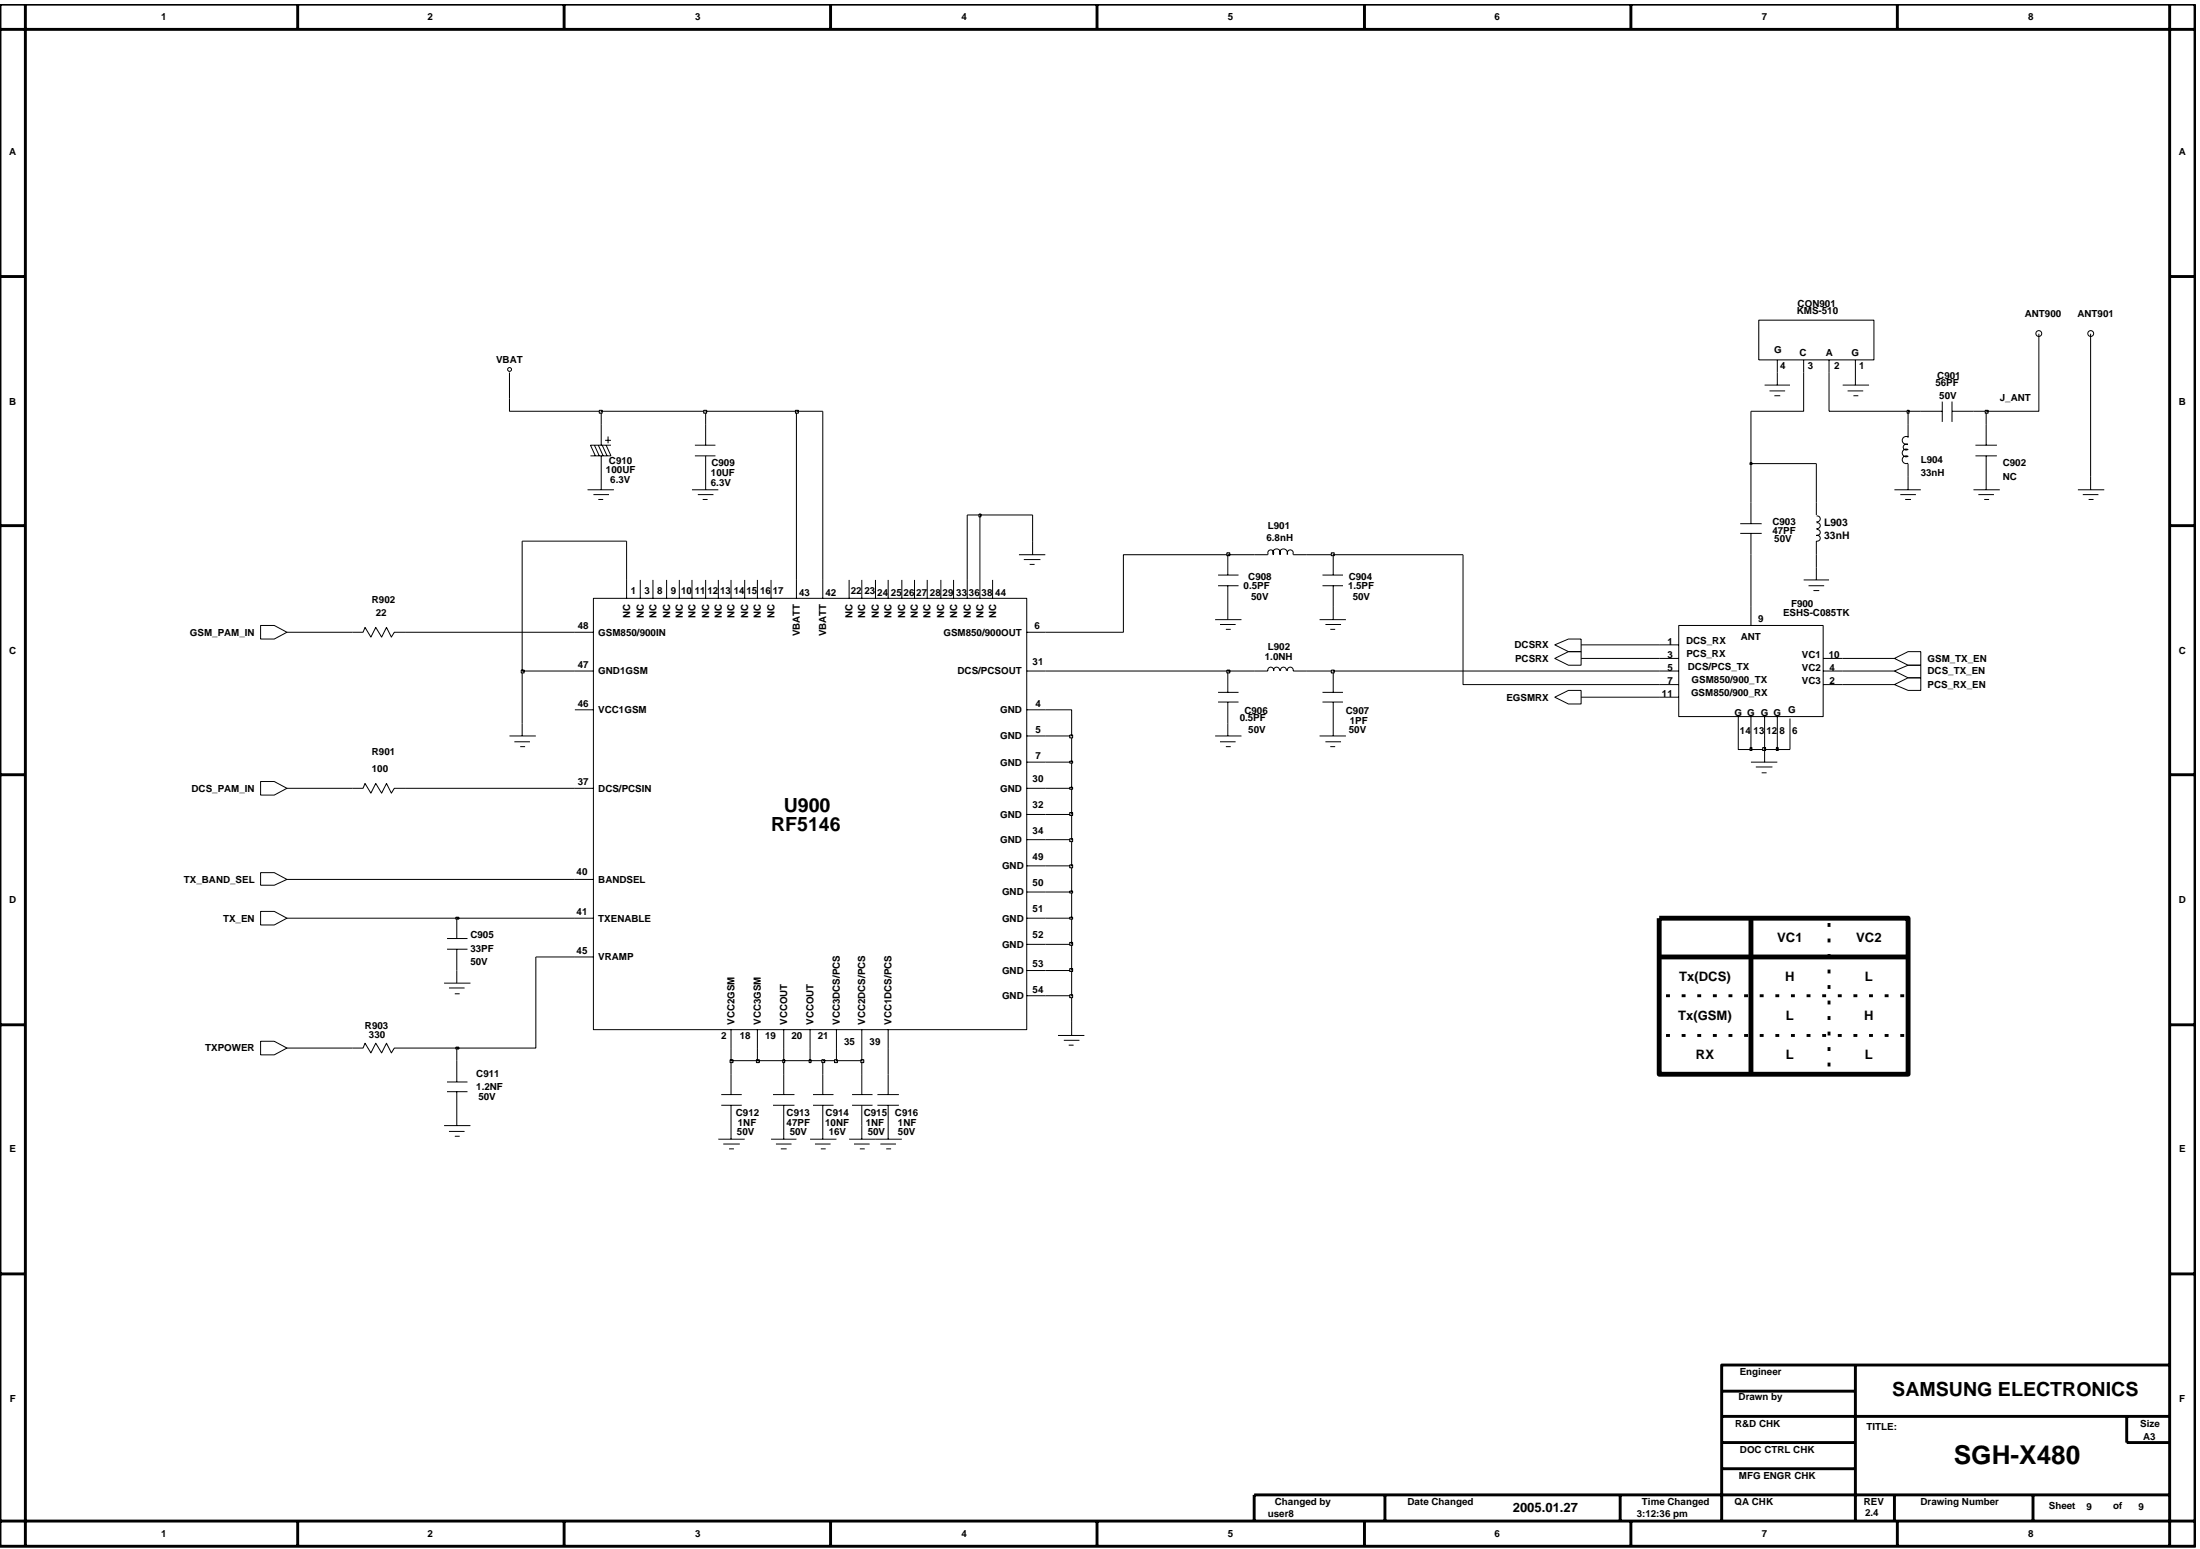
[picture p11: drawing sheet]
<svg xmlns="http://www.w3.org/2000/svg" width="192mm" height="135mm" viewBox="0 0 192 135" stroke-linecap="round" stroke-linejoin="round" font-family="sans-serif">
<g fill="none" stroke="#000" stroke-width=".09">
<path d="M44.4 32.5v2.3M51.8 38.8l.5 1M52.2 38.8l.4 1M52.4 37.1v1.7M52.4 39.8v2.9M52.5 38.8l.5 1M52.8 38.4h.5M52.9 38.8l.4 1h-1.8M53 38.1v.6M53.3 38.8h-1.8l.4 1M60.6 39.8h1.8M60.6 38.8h1.8"/>
<path d="M61.6 37.1v1.7M61.6 39.8v2.9M153.4 27.9h10.1v3.5h-10.1zM153.9 33.6h2.2M154.4 34.1h1.3M154.8 34.5h.5M155 31.4v2.2M157.3 31.4v1.1M159.6 31.4v1.1M160.7 33.6h2.3M161.2 34.1h1.3M161.7 34.5h.4"/>
<path d="M161.8 31.4v2.2M166.4 38.8h-.3l-.1 .2 .1 .2h.3M166.4 37.1v1.1M166.5 39.8a.34 .34 0 0 0-.6 .3 .34 .34 0 0 0 .5 .3M166.5 39.2a.34 .34 0 0 0-.6 .3 .34 .34 0 0 0 .5 .3M166.5 38.1a.34 .34 0 0 0-.6 .3 .34 .34 0 0 0 .5 .3M167.6 35.9h1.8M169.4 35v1.8M170.3 35.9h1.9M170.3 35v1.8M172.3 39.8h1.9M172.3 38.8h1.9"/>
<path d="M173.3 37.1v1.7M173.3 39.8v2.9M22.7 54.6h1.2l1.1 .5-1.1 .6h-1.2zM30.7 55.1h1l.1-.4 .6 .9 .4-.9 .5 .9 .4-.9 .4 .9 .3-.5h.9M50.1 58.5h1.7M50.1 55.1h1.7M51.3 42.7h2.3M51.8 52.2h37.8v37.6h-37.8zM51.8 43.1h1.3M52.2 43.6h.4M54.7 50.6v1.6M55.9 50.6v1.6"/>
<path d="M57 50.6v1.6M58.2 50.6v1.6M59.3 50.6v1.6M60.4 42.7h2.3M60.4 50.6v1.6M60.9 43.1h1.3M61.3 43.6h.4M61.6 50.6v1.6M62.7 50.6v1.6M63.8 50.6v1.6M65 50.6v1.6M66.1 50.6v1.6"/>
<path d="M67.3 50.6v1.6M69.5 50.6v1.6M71.8 50.6v1.6M74.1 50.6v1.6M75.2 50.6v1.6M76.4 50.6v1.6M77.5 50.6v1.6M78.7 50.6v1.6M79.8 50.6v1.6M80.9 50.6v1.6M82.1 50.6v1.6M83.2 50.6v1.6"/>
<path d="M84.4 50.6v1.6M85.5 50.6v1.6M86.6 50.6v1.6M88.9 48.4h2.3M89.3 48.8h1.5M89.6 58.5h1.6M89.6 55.1h1.6M89.8 49.2h.4M90.1 47.2v1.2M106 54.1h2.3M106.3 50.2h1.7M106.3 51.1h1.7"/>
<path d="M106.4 54.5h1.4M106.9 54.9h.5M107.1 48.4v1.8M107.1 51.1v3M107.1 58.5v1.9M109.4 48.4h1.2M110.6 48.4l.1-.4h.2h.1l.1 .4M111.1 58.5l-.1-.2-.1-.1-.2 .1-.1 .2h-1.2M111.6 58.5l-.1-.2-.1-.1-.2 .1-.1 .2M111.7 48.4a.34 .34 0 0 0-.4-.5 .34 .34 0 0 0-.2 .5M112.2 58.5l-.1-.2-.1-.1-.2 .1-.1 .2M112.3 48.4a.34 .34 0 0 0-.4-.5 .34 .34 0 0 0-.2 .5"/>
<path d="M112.3 58.5l.1-.2 .2-.1 .1 .1 .1 .2h1.2M112.3 48.4l.1-.4h.2h.1l.1 .4M112.8 48.4h1.2M115.1 54.1h2.3M115.4 50.2h1.8M115.4 51.1h1.8M115.6 54.5h1.4M116 54.9h.5M116.3 48.4v1.8M116.3 51.1v3M116.3 58.5v1.9M135.6 56.2l1.2-.5h1.1v1.1h-1.1z"/>
<path d="M135.6 57.4l1.2-.6h1.1v1.2h-1.1zM144.7 57.4h1.7M144.7 56.2h1.7M144.7 59.7h1.7M144.7 58.5h1.7M146.4 54.6h12.6v7.9h-12.6zM151.8 45.7h1.9M151.8 46.5h1.9M152.7 43.8v1.9M152.7 46.5v1.9M152.7 52.9v1.7M157.3 50.6h2.3"/>
<path d="M157.8 51.1h1.3M158.2 51.5h.5M158.4 43.8v1.1M158.4 47.2v1.2M158.4 49.5v1.1M158.4 46.7l.3 .1 .1 .1-.1 .2-.3 .1M158.5 46.2l.2 .1 .1 .1-.1 .2-.3 .1M158.5 45.6l.2 .1 .1 .1-.1 .2-.3 .1M158.5 45l.2 .1 .1 .2-.1 .1-.3 .1M159 57.4h1.7M159 59.7h1.7M159 58.5h1.7"/>
<path d="M165.3 58.5l1.1-.5h1.2v1.1h-1.2zM165.3 57.4l1.1-.6h1.2v1.2h-1.2zM165.3 59.7l1.1-.6h1.2v1.1h-1.2zM165.3 42.7h2.3M165.8 43.1h1.3M166.2 43.6h.5M166.4 40.4v2.3M172.2 42.7h2.2M172.6 43.1h1.3M173.1 43.6h.4M181.3 42.7h2.3M181.7 43.1h1.3"/>
<path d="M182.2 43.6h.4M182.4 41.5v1.2M22.7 68.2h1.2l1.1 .6-1.1 .6h-1.2zM22.7 76.1h1.2l1.1 .6-1.1 .5h-1.2zM22.7 79.5h1.2l1.1 .6-1.1 .6h-1.2zM30.7 68.8h1l.1-.5 .6 .9 .4-.9 .5 .9 .4-.9 .4 .9 .3-.4h.9M44.4 64.2h2.3M44.9 64.7h1.3M45.4 65.1h.4M45.5 63.1v1.1M50.1 61.9h1.7M50.1 68.8h1.7"/>
<path d="M50.1 76.7h1.7M89.6 61.9h1.6M89.6 64.2h1.6M89.6 66.5h1.6M89.6 68.8h1.6M89.6 71h1.6M89.6 73.2h1.6M89.6 77.8h1.6M89.6 75.5h1.6M106 64.2h2.3M106.3 60.4h1.7M106.3 61.2h1.7"/>
<path d="M106.4 64.7h1.4M106.9 65.1h.5M107.1 61.2v3M115.1 64.2h2.3M115.4 60.4h1.8M115.4 61.2h1.8M115.6 64.7h1.4M116 65.1h.5M116.3 61.2v3M135.6 60.8l1.2-.6h1.1v1.2h-1.1zM144.7 60.8h1.7M151.6 62.5v1.7"/>
<path d="M152.7 62.5v1.7M152.7 66.5h2.3M153.2 66.9h1.4M153.7 67.4h.4M153.9 62.5v1.7M153.9 65.4v1.1M155 62.5v1.7M156.1 62.7v1.5M22.7 90.8h1.2l1.1 .6-1.1 .6h-1.2zM30.7 91.4h1l.1-.4 .6 .8 .4-.8 .5 .8 .4-.8 .4 .8 .3-.4h.9M38.7 98.2h2.3M38.7 85.8h2.3"/>
<path d="M39 95.2h1.8M39 94.4h1.8M39 82.8h1.8M39 81.9h1.8M39.2 98.7h1.3M39.2 86.2h1.3M39.7 99.1h.4M39.7 86.7h.4M39.8 80.1v1.8M39.8 82.8v3M39.8 91.4v3M39.8 95.2v3"/>
<path d="M50.1 83.5h1.7M50.1 80.1h1.7M62.7 99.4h2.3M62.9 96.4h1.8M62.9 95.5h1.8M63.1 99.8h1.4M63.8 89.8v1.6M63.8 92.5v3M63.8 96.4v3M66.1 89.8v1.6M67.3 99.4h2.2M67.4 96.4h1.9"/>
<path d="M67.4 95.5h1.9M67.7 99.8h1.3M68.4 89.8v1.6M68.4 92.5v3M68.4 96.4v3M70.7 89.8v1.6M70.7 99.4h2.3M70.9 96.4h1.8M70.9 95.5h1.8M71.1 99.8h1.4M71.8 92.5v3M71.8 96.4v3"/>
<path d="M73 89.8v1.6M74.1 99.4h4.6M74.3 96.4h1.8M74.3 95.5h1.8M74.5 99.8h1.4M75.2 89.8v1.6M75.2 92.5v3M75.2 96.4v3M76.5 96.4h1.9M76.5 95.5h1.9M76.8 99.8h1.4M77.5 89.8v5.7"/>
<path d="M77.5 96.4v3M89.6 80.1h1.6M89.6 82.4h1.6M89.6 84.7h1.6M89.6 86.9h1.6M92.3 90.3h2.3M92.8 90.7h1.4M93.2 91.2h.5M93.5 89.1v1.2M63.6 100.2h.4M68.1 100.2h.5M71.6 100.2h.4"/>
<path d="M75 100.2h.4M77.3 100.2h.4"/>
<circle cx="44.5" cy="32.2" r=".17"/>
<circle cx="177.8" cy="29.1" r=".25"/>
<circle cx="182.4" cy="29.1" r=".25"/>
</g>
<path d="M63.7 92.4h.2v.3h-.2z" fill-rule="evenodd" fill="#c2c2c2"/>
<path d="M63.7 92.4h.2v.3h-.2zM63.8 91.4v1.1h2.3" fill="none" stroke="#000" stroke-width=".09"/>
<path d="M66 92.4h.2v.3h-.2z" fill-rule="evenodd" fill="#c2c2c2"/>
<path d="M66 92.4h.2v.3h-.2zM66.1 91.4v1.1h2.3" fill="none" stroke="#000" stroke-width=".09"/>
<path d="M68.3 92.4h.1v.3h-.1z" fill-rule="evenodd" fill="#c2c2c2"/>
<path d="M68.3 92.4h.2v.3h-.2zM68.4 91.4v1.1h2.3" fill="none" stroke="#000" stroke-width=".09"/>
<path d="M70.6 92.4h.1v.3h-.1z" fill-rule="evenodd" fill="#c2c2c2"/>
<path d="M70.6 92.4h.2v.3h-.2zM70.7 91.4v1.1h1.1" fill="none" stroke="#000" stroke-width=".09"/>
<path d="M71.7 92.4h.2v.3h-.2z" fill-rule="evenodd" fill="#c2c2c2"/>
<path d="M71.7 92.4h.2v.3h-.2zM71.8 92.5h1.2" fill="none" stroke="#000" stroke-width=".09"/>
<path d="M72.8 92.4h.2v.3h-.2z" fill-rule="evenodd" fill="#c2c2c2"/>
<path d="M72.8 92.4h.2v.3h-.2zM73 91.4v1.1h2.2" fill="none" stroke="#000" stroke-width=".09"/>
<path d="M75.1 92.4h.2v.3h-.2z" fill-rule="evenodd" fill="#c2c2c2"/>
<path d="M25 91.4h5.7M35.3 91.4h4.5M75.1 92.4h.2v.3h-.2zM75.2 91.4v1.1" fill="none" stroke="#000" stroke-width=".09"/>
<path d="M39.8 91.3h.2v.2h-.2z" fill-rule="evenodd" fill="#c2c2c2"/>
<path d="M39.8 91.3h.2v.2h-.2zM46.7 83.5v7.9h-6.9M91.2 86.9h2.3v2.2" fill="none" stroke="#000" stroke-width=".09"/>
<path d="M93.3 86.8h.3v.2h-.3z" fill-rule="evenodd" fill="#c2c2c2"/>
<path d="M91.2 84.7h2.3v2.2M93.3 86.8h.3v.2h-.3z" fill="none" stroke="#000" stroke-width=".09"/>
<path d="M93.3 84.5h.3v.2h-.3z" fill-rule="evenodd" fill="#c2c2c2"/>
<path d="M46.7 83.5h3.4M91.2 82.4h2.3v2.3M93.3 84.5h.3v.2h-.3z" fill="none" stroke="#000" stroke-width=".09"/>
<path d="M93.3 82.2h.3v.2h-.3z" fill-rule="evenodd" fill="#c2c2c2"/>
<path d="M25 80.1h14.8M93.3 82.2h.3v.3h-.3zM93.5 80.1v2.3" fill="none" stroke="#000" stroke-width=".09"/>
<path d="M39.8 80h.2v.2h-.2z" fill-rule="evenodd" fill="#c2c2c2"/>
<path d="M39.8 80h.2v.2h-.2zM39.8 80.1h10.3M91.2 80.1h2.3" fill="none" stroke="#000" stroke-width=".09"/>
<path d="M93.3 80h.3v.2h-.3z" fill-rule="evenodd" fill="#c2c2c2"/>
<path d="M91.2 77.8h2.3v2.3M93.3 80h.3v.2h-.3z" fill="none" stroke="#000" stroke-width=".09"/>
<path d="M93.3 77.7h.3v.2h-.3z" fill-rule="evenodd" fill="#c2c2c2"/>
<path d="M25 76.7h25.1M91.2 75.5h2.3v2.3M93.3 77.7h.3v.2h-.3z" fill="none" stroke="#000" stroke-width=".09"/>
<path d="M93.3 75.4h.3v.3h-.3z" fill-rule="evenodd" fill="#c2c2c2"/>
<path d="M91.2 73.2h2.3v2.3M93.3 75.4h.3v.3h-.3z" fill="none" stroke="#000" stroke-width=".09"/>
<path d="M93.3 73.1h.3v.3h-.3z" fill-rule="evenodd" fill="#c2c2c2"/>
<path d="M91.2 71h2.3v2.2M93.3 73.2h.3v.2h-.3z" fill="none" stroke="#000" stroke-width=".09"/>
<path d="M93.3 70.9h.3v.2h-.3z" fill-rule="evenodd" fill="#c2c2c2"/>
<path d="M25 68.8h5.7M35.3 68.8h14.8M91.2 68.8h2.3v2.2M93.3 70.9h.3v.2h-.3z" fill="none" stroke="#000" stroke-width=".09"/>
<path d="M93.3 68.7h.3v.1h-.3z" fill-rule="evenodd" fill="#c2c2c2"/>
<path d="M91.2 66.5h2.3v2.3M93.3 68.7h.3v.1h-.3z" fill="none" stroke="#000" stroke-width=".09"/>
<path d="M93.3 66.4h.3v.2h-.3z" fill-rule="evenodd" fill="#c2c2c2"/>
<path d="M93.3 66.4h.3v.2h-.3zM93.5 64.2v2.3M151.6 64.2v1.2h1.1" fill="none" stroke="#000" stroke-width=".09"/>
<path d="M152.6 65.2h.2v.3h-.2z" fill-rule="evenodd" fill="#c2c2c2"/>
<path d="M152.7 65.2h.1v.3h-.1zM152.7 64.2v1.2h1.2" fill="none" stroke="#000" stroke-width=".09"/>
<path d="M153.8 65.2h.2v.3h-.2z" fill-rule="evenodd" fill="#c2c2c2"/>
<path d="M153.8 65.2h.2v.3h-.2zM153.9 64.2v1.2h1.1" fill="none" stroke="#000" stroke-width=".09"/>
<path d="M154.9 65.2h.2v.3h-.2z" fill-rule="evenodd" fill="#c2c2c2"/>
<path d="M91.2 64.2h2.3M155 65.2h.1v.3h-.1zM155 64.2v1.2h1.1v-1.2" fill="none" stroke="#000" stroke-width=".09"/>
<path d="M93.3 64.1h.3v.3h-.3z" fill-rule="evenodd" fill="#c2c2c2"/>
<path d="M45.5 58.5v4.6M127.6 48.4v11.3h17.1M160.7 59.7h4.6M91.2 61.9h2.3v2.3M93.3 64.1h.3v.3h-.3zM137.9 60.8h6.8" fill="none" stroke="#000" stroke-width=".09"/>
<path d="M45.5 58.4h.2v.3h-.2z" fill-rule="evenodd" fill="#c2c2c2"/>
<path d="M45.5 58.4h.2v.3h-.2zM45.5 47.2v11.3h4.6M91.2 58.5h15.9" fill="none" stroke="#000" stroke-width=".09"/>
<path d="M107 58.4h.3v.3h-.3z" fill-rule="evenodd" fill="#c2c2c2"/>
<path d="M107 58.4h.3v.3h-.3zM107.1 58.5h2.3M114 58.5h2.3" fill="none" stroke="#000" stroke-width=".09"/>
<path d="M116.1 58.4h.3v.3h-.3z" fill-rule="evenodd" fill="#c2c2c2"/>
<g fill="none" stroke="#000" stroke-width=".09">
<path d="M69.5 35.9v14.7M71.8 35.9v14.7M25 55.1h5.7M35.3 55.1h14.8M54.7 47.2v3.4M84.4 44.9v5.7M85.5 44.9v5.7M107.1 48.4h-9.1v6.7h-6.8M116.1 58.4h.3v.3h-.3zM116.3 58.5h28.4M137.9 57.4h6.8M137.9 56.2h6.8"/>
<path d="M152.7 48.4v4.5M158.4 48.4v1.1M160.7 58.5h4.6M160.7 57.4h4.6"/>
</g>
<path d="M107 48.2h.3v.3h-.3z" fill-rule="evenodd" fill="#c2c2c2"/>
<path d="M107 48.2h.3v.3h-.3zM107.1 48.4h2.3M114 48.4h2.3" fill="none" stroke="#000" stroke-width=".09"/>
<path d="M116.1 48.2h.3v.3h-.3z" fill-rule="evenodd" fill="#c2c2c2"/>
<path d="M45.5 47.2h9.2M84.4 44.9h1.1M90.1 44.9v2.3M116.1 48.2h.3v.3h-.3zM116.3 48.4h11.3" fill="none" stroke="#000" stroke-width=".09"/>
<path d="M85.4 44.8h.2v.3h-.2z" fill-rule="evenodd" fill="#c2c2c2"/>
<path d="M182.4 29.1v12.4M85.4 44.8h.2v.3h-.2zM85.5 44.9h4.6M152.7 40.4v3.4M158.4 40.4v3.4" fill="none" stroke="#000" stroke-width=".09"/>
<path d="M152.6 40.3h.2v.2h-.2z" fill-rule="evenodd" fill="#c2c2c2"/>
<path d="M44.4 34.8v1.1h8v1.2M61.6 35.9v1.2M152.7 35.9v4.5h5.7M166.4 35.9v1.2M173.3 35.9v1.2M152.7 40.4h.1v.1h-.1z" fill="none" stroke="#000" stroke-width=".09"/>
<path d="M52.3 35.8h.2v.2h-.2z" fill-rule="evenodd" fill="#c2c2c2"/>
<path d="M52.3 35.8h.2v.2h-.2zM52.4 35.9h9.2" fill="none" stroke="#000" stroke-width=".09"/>
<path d="M61.4 35.8h.2v.2h-.2z" fill-rule="evenodd" fill="#c2c2c2"/>
<path d="M61.4 35.8h.2v.2h-.2zM61.6 35.9h7.9" fill="none" stroke="#000" stroke-width=".09"/>
<path d="M69.4 35.8h.2v.2h-.2z" fill-rule="evenodd" fill="#c2c2c2"/>
<path d="M69.4 35.8h.2v.2h-.2zM69.5 35.9h2.3M157.3 32.5v3.4h-4.6M159.6 32.5v3.4h6.8" fill="none" stroke="#000" stroke-width=".09"/>
<path d="M166.4 35.8h.1v.2h-.1z" fill-rule="evenodd" fill="#c2c2c2"/>
<path d="M166.4 35.8h.1v.2h-.1zM166.4 35.9h1.2M172.2 35.9h1.1" fill="none" stroke="#000" stroke-width=".09"/>
<path d="M173.2 35.8h.2v.2h-.2z" fill-rule="evenodd" fill="#c2c2c2"/>
<path d="M173.2 35.8h.2v.2h-.2zM177.9 29.1v6.8h-4.6" fill="none" stroke="#000" stroke-width=".09"/>
<g fill="none" stroke="#000" stroke-width=".25">
<path d="M0 .4h191.5v134.5h-191.5zM0 2.6h191.5M2.2 .4v134.5M26 .4v2.2M49.2 .4v2.2M72.5 .4v2.2M95.7 .4v2.2M119 .4v2.2M142.3 .4v2.2M165.5 .4v2.2M189.3 .4v134.5M0 24.1h2.2"/>
<path d="M189.3 24.1h2.2M0 45.8h2.2M189.3 45.8h2.2M0 67.6h2.2M189.3 67.6h2.2M0 89.4h2.2M145.3 86.9h.4M145.3 90.3h.4M146.7 86.9h.3M146.7 90.3h.3M148.1 86.9h.3M148.1 90.3h.3"/>
<path d="M149.4 86.9h.4M149.4 90.3h.4M150.8 86.9h.3M150.8 90.3h.3M152.1 86.9h.4M152.1 90.3h.4M153.5 86.9h.3M153.5 90.3h.3M154.9 86.9h.3M154.9 90.3h.3M156.2 86.9h.4M156.2 90.3h.4"/>
<path d="M157.6 86.9h.3M157.6 90.3h.3M159 86.9h.3M159 90.3h.3M159.6 80.5v.4M159.6 81.9v.3M159.6 83.2v.4M159.6 84.6v.3M159.6 85.9v.4M159.6 87.3v.3M159.6 88.6v.4M159.6 90v.3"/>
<path d="M159.6 91.3v.4M159.6 92.7v.3M160.3 86.9h.4M160.3 90.3h.4M161.7 86.9h.3M161.7 90.3h.3M163 86.9h.4M163 90.3h.4M164.4 86.9h.3M164.4 90.3h.3M165.8 86.9h.3M165.8 90.3h.3"/>
<path d="M189.3 89.4h2.2M0 111.1h2.2M161.8 119.1v13.6M189.3 119.1h-39.1v13.6M189.3 111.1h2.2M0 132.7h191.5M26 132.7v2.2M49.2 132.7v2.2M72.5 132.7v2.2M95.7 132.7v2.2M119 132.7v2.2M120.8 130.4v2.3"/>
<path d="M141.3 130.4v2.3M142.3 132.7v2.2M150.2 121.3h11.6M150.2 123.5h39.1M150.2 125.8h11.6M150.2 128.1h11.6M165.3 130.4v2.3M165.5 132.7v2.2M177.3 130.4v2.3M185.5 123.5v2.3h3.8M189.3 130.4h-79.9v2.3"/>
</g>
<path d="M144.7 80.1h21.7v13.6h-21.7zM144.7 83.5h21.7M152.7 80.1v13.6" fill="none" stroke="#000" stroke-width=".42"/>
<text font-size="2.3" x="170.4" y="127.7">SGH-X480</text>
<g font-size="1.7">
<text x="68.4" y="70.8">U900</text>
<text x="67.3" y="72.5">RF5146</text>
<text x="165.1" y="121.8">SAMSUNG ELECTRONICS</text>
</g>
<g font-size="1.1">
<text x="155" y="82.2">VC1</text>
<text x="161.9" y="82.2">VC2</text>
<text x="146.4" y="88.9">Tx(GSM)</text>
<text x="146.5" y="85.6">Tx(DCS)</text>
<text x="155.7" y="85.6">H</text>
<text x="155.8" y="88.9">L</text>
<text x="162.6" y="88.9">H</text>
<text x="162.7" y="85.6">L</text>
<text x="147.9" y="92.4">RX</text>
<text x="155.8" y="92.4">L</text>
<text x="162.7" y="92.4">L</text>
<text x="132" y="131.9">2005.01.27</text>
</g>
<g font-size=".9">
<text x="159.1" y="45.8">L903</text>
<text x="159.1" y="47">33nH</text>
<text x="55" y="53.9" transform="rotate(-90 55 53.9)">NC</text>
<text x="56.2" y="53.9" transform="rotate(-90 56.2 53.9)">NC</text>
<text x="57.3" y="53.9" transform="rotate(-90 57.3 53.9)">NC</text>
<text x="58.5" y="53.9" transform="rotate(-90 58.5 53.9)">NC</text>
<text x="59.6" y="53.9" transform="rotate(-90 59.6 53.9)">NC</text>
<text x="60.7" y="53.9" transform="rotate(-90 60.7 53.9)">NC</text>
<text x="61.9" y="53.9" transform="rotate(-90 61.9 53.9)">NC</text>
<text x="63" y="53.9" transform="rotate(-90 63 53.9)">NC</text>
<text x="64.1" y="53.9" transform="rotate(-90 64.1 53.9)">NC</text>
<text x="65.3" y="53.9" transform="rotate(-90 65.3 53.9)">NC</text>
<text x="66.4" y="53.9" transform="rotate(-90 66.4 53.9)">NC</text>
<text x="67.6" y="53.9" transform="rotate(-90 67.6 53.9)">NC</text>
<text x="74.4" y="53.9" transform="rotate(-90 74.4 53.9)">NC</text>
<text x="75.5" y="53.9" transform="rotate(-90 75.5 53.9)">NC</text>
<text x="76.7" y="53.9" transform="rotate(-90 76.7 53.9)">NC</text>
<text x="77.8" y="53.9" transform="rotate(-90 77.8 53.9)">NC</text>
<text x="79" y="53.9" transform="rotate(-90 79 53.9)">NC</text>
<text x="80.1" y="53.9" transform="rotate(-90 80.1 53.9)">NC</text>
<text x="81.2" y="53.9" transform="rotate(-90 81.2 53.9)">NC</text>
<text x="82.4" y="53.9" transform="rotate(-90 82.4 53.9)">NC</text>
<text x="83.5" y="53.9" transform="rotate(-90 83.5 53.9)">NC</text>
<text x="84.7" y="53.9" transform="rotate(-90 84.7 53.9)">NC</text>
<text x="85.8" y="53.9" transform="rotate(-90 85.8 53.9)">NC</text>
<text x="86.9" y="53.9" transform="rotate(-90 86.9 53.9)">NC</text>
<text x="69.8" y="55.5" transform="rotate(-90 69.8 55.5)">VBATT</text>
<text x="72.1" y="55.5" transform="rotate(-90 72.1 55.5)">VBATT</text>
<text x="64.1" y="89.4" transform="rotate(-90 64.1 89.4)">VCC2GSM</text>
<text x="66.4" y="89.4" transform="rotate(-90 66.4 89.4)">VCC3GSM</text>
<text x="68.7" y="89.4" transform="rotate(-90 68.7 89.4)">VCCOUT</text>
<text x="71" y="89.4" transform="rotate(-90 71 89.4)">VCCOUT</text>
<text x="73.3" y="89.4" transform="rotate(-90 73.3 89.4)">VCC3DCS/PCS</text>
<text x="75.5" y="89.4" transform="rotate(-90 75.5 89.4)">VCC2DCS/PCS</text>
<text x="77.8" y="89.4" transform="rotate(-90 77.8 89.4)">VCC1DCS/PCS</text>
</g>
<g font-size=".8">
<text x="14.1" y="1.8">1</text>
<text x="37.3" y="1.8">2</text>
<text x="60.6" y="1.8">3</text>
<text x="83.9" y="1.8">4</text>
<text x="107.1" y="1.8">5</text>
<text x="130.4" y="1.8">6</text>
<text x="153.7" y="1.8">7</text>
<text x="176.9" y="1.8">8</text>
<text x=".8" y="13.5">A</text>
<text x="190.1" y="13.5">A</text>
<text x="156.7" y="27.4">KMS-510</text>
<text x="156.8" y="26.8">CON901</text>
<text x="176.6" y="27.7">ANT900</text>
<text x="181.2" y="27.7">ANT901</text>
<text x=".8" y="35.3">B</text>
<text x="43.3" y="31.7">VBAT</text>
<text x="154.8" y="30.8">G</text>
<text x="155.3" y="32.2">4</text>
<text x="157" y="31">C</text>
<text x="157.7" y="32.2">3</text>
<text x="159.3" y="31">A</text>
<text x="160" y="32.2">2</text>
<text x="161.5" y="31">G</text>
<text x="162.2" y="32.2">1</text>
<text x="168.8" y="33.7">56PF</text>
<text x="169" y="33.1">C901</text>
<text x="169.2" y="34.8">50V</text>
<text x="174.4" y="35">J_ANT</text>
<text x="190.1" y="35.3">B</text>
<text x="52.9" y="41.3">100UF</text>
<text x="53.1" y="40.4">C910</text>
<text x="62" y="41.5">10UF</text>
<text x="62.1" y="40.7">C909</text>
<text x="167.5" y="40.4">L904</text>
<text x="167.5" y="41.5">33nH</text>
<text x="174.7" y="41.9">NC</text>
<text x="174.7" y="40.7">C902</text>
<text x="53.2" y="42.1">6.3V</text>
<text x="62" y="42.4">6.3V</text>
<text x="110.5" y="47.2">6.8nH</text>
<text x="110.6" y="46.1">L901</text>
<text x="154.6" y="45.8">C903</text>
<text x="154.6" y="46.6">47PF</text>
<text x="154.8" y="47.3">50V</text>
<text x="32.4" y="52.6">R902</text>
<text x="32.8" y="53.7">22</text>
<text x="55" y="51.8">1</text>
<text x="56.2" y="51.8">3</text>
<text x="57.3" y="51.8">8</text>
<text x="58.5" y="51.8">9 10</text>
<text x="60.6" y="51.8">11</text>
<text x="61.7" y="51.8">12</text>
<text x="62.8" y="51.8">13</text>
<text x="64" y="51.8">14</text>
<text x="65.1" y="51.8">15</text>
<text x="66.3" y="51.8">16</text>
<text x="67.4" y="51.8">17</text>
<text x="69.7" y="52">43</text>
<text x="72" y="52">42</text>
<text x="74.2" y="51.8">22</text>
<text x="75.4" y="51.8">23</text>
<text x="76.5" y="52">24</text>
<text x="77.7" y="52">25</text>
<text x="78.8" y="52">26</text>
<text x="79.9" y="52">27</text>
<text x="81.1" y="52">28</text>
<text x="82.2" y="52">29</text>
<text x="83.4" y="52">33</text>
<text x="84.5" y="52">36</text>
<text x="85.6" y="52">38</text>
<text x="86.8" y="52">44</text>
<text x="108.5" y="51.3">0.5PF</text>
<text x="108.9" y="50.6">C908</text>
<text x="109.1" y="52.4">50V</text>
<text x="117.6" y="51.3">1.5PF</text>
<text x="117.7" y="50.6">C904</text>
<text x="118" y="52.4">50V</text>
<text x="155.5" y="53.8">ESHS-C085TK</text>
<text x="156.2" y="52.9">F900</text>
<text x=".8" y="57">C</text>
<text x="16.6" y="55.4">GSM_PAM_IN</text>
<text x="50.4" y="54.9">48</text>
<text x="50.4" y="58.3">47</text>
<text x="52.2" y="55.4">GSM850/900IN</text>
<text x="52.2" y="58.8">GND1GSM</text>
<text x="82.3" y="55.4">GSM850/900OUT</text>
<text x="83.5" y="58.8">DCS/PCSOUT</text>
<text x="90.1" y="58">31</text>
<text x="90.2" y="54.9">6</text>
<text x="110.3" y="57.6">1.0NH</text>
<text x="110.6" y="56.7">L902</text>
<text x="132.1" y="56.5">DCSRX</text>
<text x="132.2" y="57.7">PCSRX</text>
<text x="145.4" y="59.7">7</text>
<text x="145.4" y="56.2">1</text>
<text x="145.4" y="57.4">3</text>
<text x="145.4" y="58.5">5</text>
<text x="147.1" y="56.2">DCS_RX</text>
<text x="147.1" y="57.3">PCS_RX</text>
<text x="147.2" y="58.4">DCS/PCS_TX</text>
<text x="147.6" y="59.5">GSM850/900_TX</text>
<text x="151.9" y="55.8">ANT</text>
<text x="153.4" y="54.3">9</text>
<text x="157.2" y="57.4">VC1</text>
<text x="157.2" y="58.5">VC2</text>
<text x="157.2" y="59.7">VC3</text>
<text x="159.5" y="57.4">10</text>
<text x="159.6" y="58.5">4</text>
<text x="159.6" y="59.7">2</text>
<text x="168.1" y="57.7">GSM_TX_EN</text>
<text x="168.1" y="58.8">DCS_TX_EN</text>
<text x="190.1" y="57">C</text>
<text x="32.4" y="65.9">R901</text>
<text x="50.4" y="61.7">46</text>
<text x="52.2" y="62.2">VCC1GSM</text>
<text x="87.2" y="62.2">GND</text>
<text x="87.2" y="64.5">GND</text>
<text x="90.3" y="61.7">4</text>
<text x="90.3" y="63.9">5</text>
<text x="108.1" y="62.9">0.5PF</text>
<text x="108.5" y="62.2">C906</text>
<text x="108.9" y="63.9">50V</text>
<text x="117.4" y="62.2">C907</text>
<text x="117.7" y="63.9">50V</text>
<text x="117.7" y="63.2">1PF</text>
<text x="131.4" y="61.1">EGSMRX</text>
<text x="145" y="60.8">11</text>
<text x="147.5" y="60.7">GSM850/900_RX</text>
<text x="151.3" y="62.4">G G G G</text>
<text x="151.8" y="64">14</text>
<text x="153" y="64">13</text>
<text x="154.1" y="64">12</text>
<text x="155.2" y="64">8</text>
<text x="156" y="62.2">G</text>
<text x="156.3" y="64">6</text>
<text x="168.1" y="60">PCS_RX_EN</text>
<text x="16.7" y="69.1">DCS_PAM_IN</text>
<text x="32.4" y="67.3">100</text>
<text x="50.4" y="68.5">37</text>
<text x="52.2" y="69.1">DCS/PCSIN</text>
<text x="87.2" y="66.8">GND</text>
<text x="87.2" y="69.1">GND</text>
<text x="87.2" y="71.3">GND</text>
<text x="90.1" y="68.2">30</text>
<text x="90.1" y="70.5">32</text>
<text x="90.3" y="66.2">7</text>
<text x="16" y="77">TX_BAND_SEL</text>
<text x="50.3" y="76.4">40</text>
<text x="52.2" y="77">BANDSEL</text>
<text x="87.2" y="73.5">GND</text>
<text x="87.4" y="75.8">GND</text>
<text x="90.1" y="72.7">34</text>
<text x="90.1" y="75">49</text>
<text x="90.1" y="77.3">50</text>
<text x=".8" y="78.8">D</text>
<text x="19.5" y="80.4">TX_EN</text>
<text x="41" y="83">33PF</text>
<text x="41" y="81.9">C905</text>
<text x="50.3" y="83.2">45</text>
<text x="50.3" y="79.8">41</text>
<text x="52.2" y="83.8">VRAMP</text>
<text x="52.2" y="80.4">TXENABLE</text>
<text x="87.4" y="82.7">GND</text>
<text x="87.4" y="78.1">GND</text>
<text x="87.4" y="80.4">GND</text>
<text x="90.1" y="79.6">51</text>
<text x="90.1" y="81.8">52</text>
<text x="190.1" y="78.8">D</text>
<text x="31.8" y="89.7">R903</text>
<text x="41" y="84.1">50V</text>
<text x="87.4" y="85">GND</text>
<text x="87.4" y="87.1">GND</text>
<text x="90.1" y="84.3">53</text>
<text x="90.1" y="86.6">54</text>
<text x="17.9" y="91.7">TXPOWER</text>
<text x="32.2" y="90.6">330</text>
<text x="41.5" y="93.9">C911</text>
<text x="41.5" y="95">1.2NF</text>
<text x="41.7" y="96">50V</text>
<text x="62.9" y="90.7">2</text>
<text x="64.5" y="90.7">18</text>
<text x="66.7" y="90.7">19</text>
<text x="69" y="90.7">20</text>
<text x="71.3" y="90.7">21</text>
<text x="73.6" y="91.2">35</text>
<text x="75.9" y="91.2">39</text>
<text x=".8" y="100.5">E</text>
<text x="64.2" y="97.3">C912</text>
<text x="64.3" y="99">50V</text>
<text x="64.4" y="98.2">1NF</text>
<text x="68.6" y="97.3">C913</text>
<text x="68.6" y="98.2">47PF</text>
<text x="68.9" y="99">50V</text>
<text x="72" y="98.2">10NF</text>
<text x="72" y="97.3">C914</text>
<text x="72.3" y="99">16V</text>
<text x="75.3" y="97.3">C915</text>
<text x="75.5" y="98.2">1NF</text>
<text x="75.7" y="99">50V</text>
<text x="78.1" y="97.3">C916</text>
<text x="78.3" y="99">50V</text>
<text x="78.3" y="98.2">1NF</text>
<text x="190.1" y="100.5">E</text>
<text x="151.8" y="120">Engineer</text>
<text x=".8" y="122.3">F</text>
<text x="151.4" y="124.4">R&amp;D CHK</text>
<text x="151.7" y="122.2">Drawn by</text>
<text x="162.8" y="124.8">TITLE:</text>
<text x="186.7" y="124.4">Size</text>
<text x="187" y="125.6">A3</text>
<text x="190.1" y="122.3">F</text>
<text x="111.2" y="131.3">Changed by</text>
<text x="122.8" y="131.3">Date Changed</text>
<text x="143.2" y="131.3">Time Changed</text>
<text x="151.3" y="131.3">QA CHK</text>
<text x="151.7" y="129">MFG ENGR CHK</text>
<text x="151.8" y="126.7">DOC CTRL CHK</text>
<text x="162.6" y="131.3">REV</text>
<text x="167.5" y="131.3">Drawing Number</text>
<text x="178.7" y="131.6">Sheet</text>
<text x="182" y="131.7">9</text>
<text x="184.3" y="131.6">of</text>
<text x="186.5" y="131.7">9</text>
<text x="14.1" y="134.1">1</text>
<text x="37.3" y="134.1">2</text>
<text x="60.6" y="134.1">3</text>
<text x="83.9" y="134.1">4</text>
<text x="107.1" y="134.1">5</text>
<text x="110.6" y="132.3">user8</text>
<text x="130.4" y="134.1">6</text>
<text x="142.8" y="132.3">3:12:36 pm</text>
<text x="153.7" y="134.1">7</text>
<text x="162.7" y="132.2">2.4</text>
<text x="176.9" y="134.1">8</text>
</g>
</svg>
